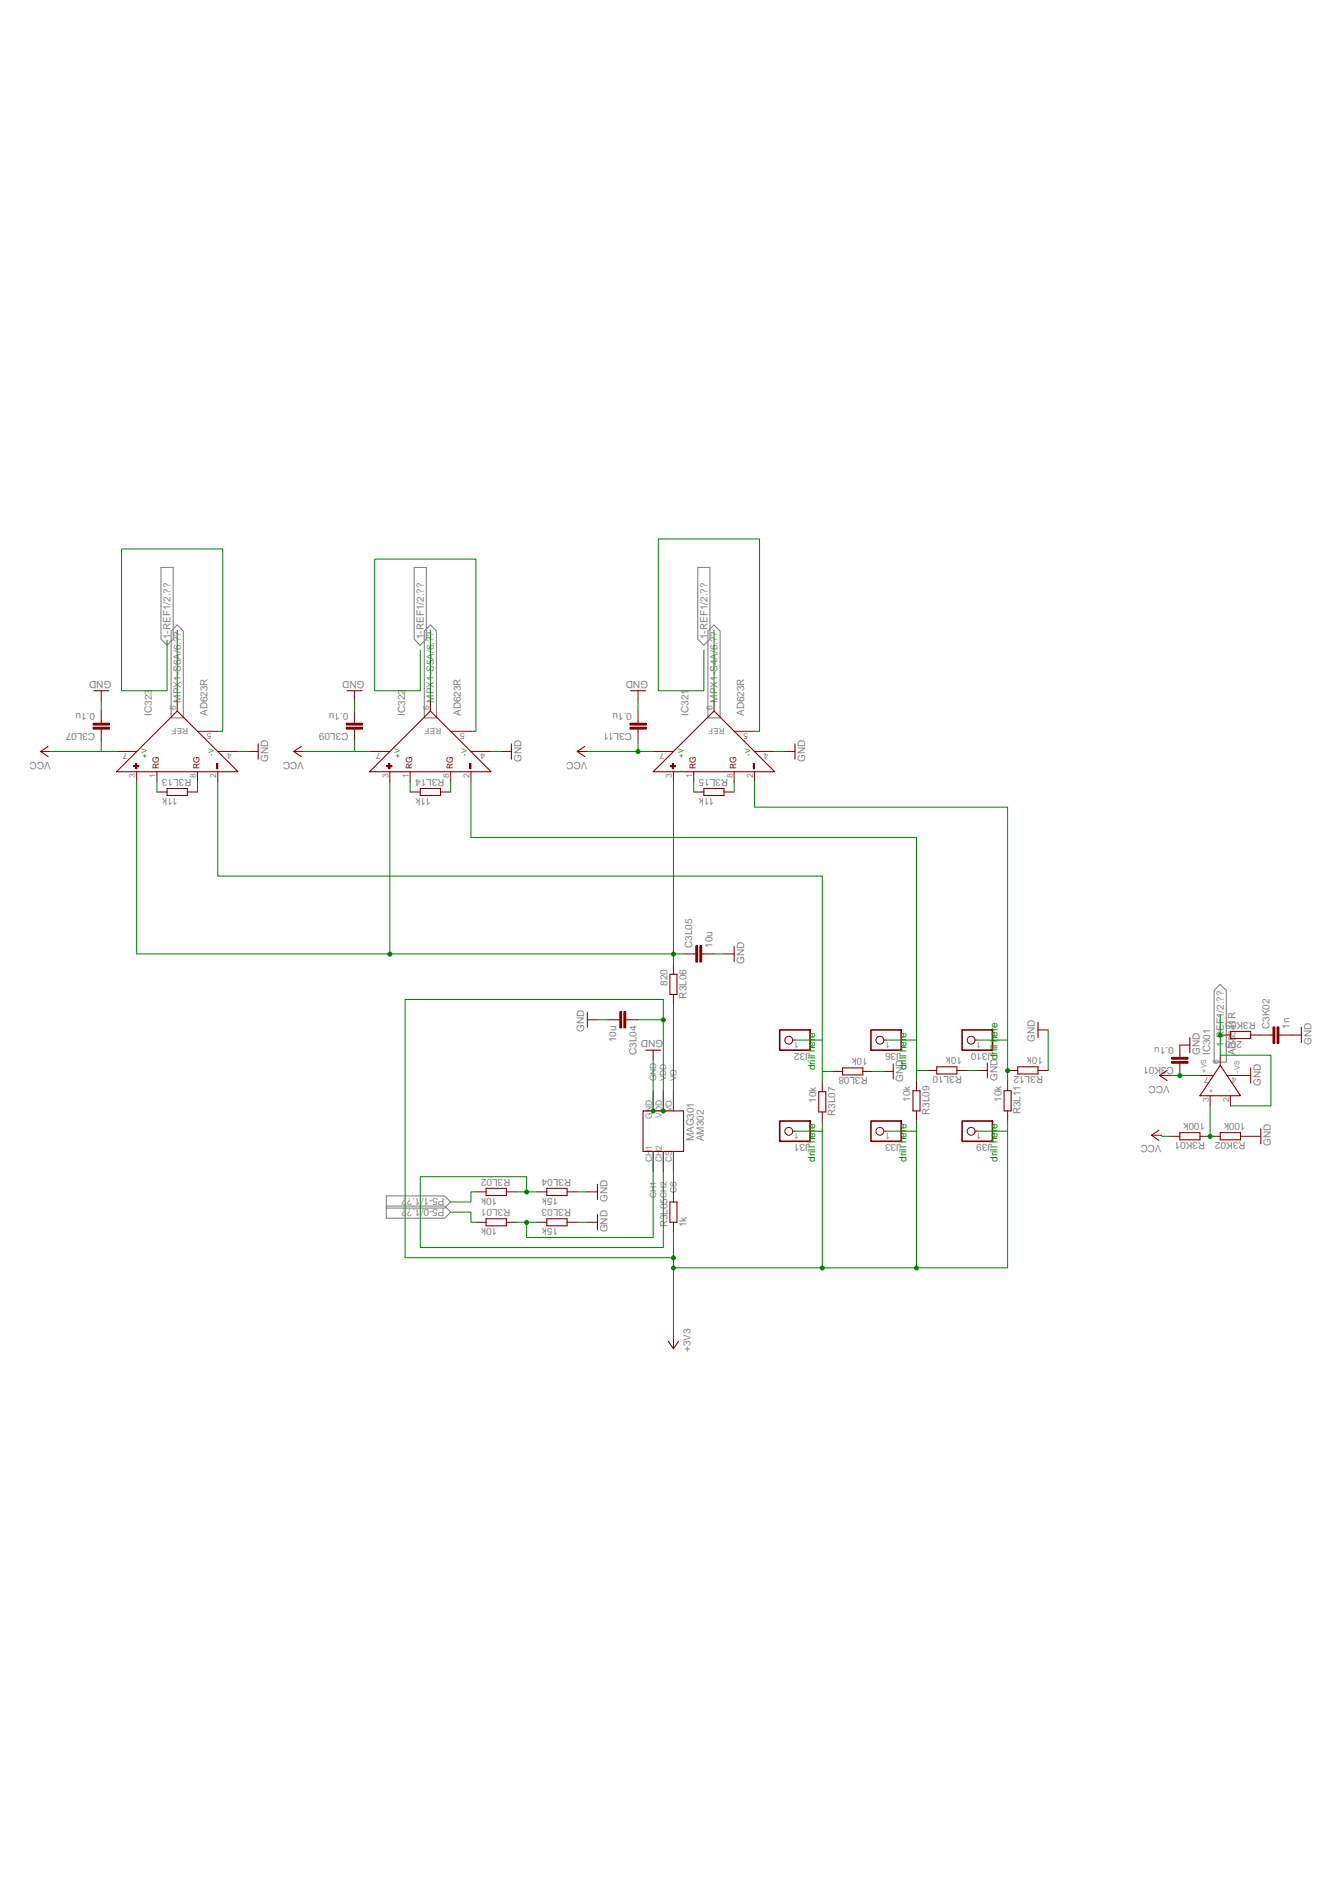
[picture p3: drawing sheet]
<svg xmlns="http://www.w3.org/2000/svg" width="210mm" height="297mm" viewBox="0 0 210 297" stroke-linecap="round" stroke-linejoin="round" font-family="sans-serif">
<path d="M25.2 88.9h1.9v11.2l-.9 .9-1-.9zM27.7 97.9l1 .9v13.6h-1.9v-13.6zM64.9 88.9h1.9v11.2l-1 .9-.9-.9zM67.4 97.9l.9 .9v13.6h-1.9v-13.6zM109.3 88.9h1.9v11.2l-1 .9-.9-.9zM111.8 97.9l1 .9v13.6h-2v-13.6zM190.1 155.1l1-1 .9 1v11.2h-1.9zM60.5 188.8h9.1l1 1-1 1h-9.1v-3.5h9.1l1 .9-1 1h-9.1" fill="none" stroke="#808080" stroke-width=".17"/>
<g fill="none" stroke="#800000" stroke-width=".16">
<path d="M90.4 117.7h1.6M99.9 108.2v1.5M102.3 117.7h3.2M111.8 109.7v1.6M115 114.5h3.1M118.1 117.7h3.2M122.9 117.7h1.6M105.5 120.8v1.6M108.6 124h1.6M108.6 120.8v1.6M113.4 124h1.6M115 120.8v1.6"/>
<path d="M118.1 120.8v1.6M105.5 151v1.5M105.5 155.7v1.6M102.3 164.4v1.6M102.3 170.8v3.1M103.9 170.8v3.1M105.5 170.8v3.1M157.8 167.6h1.6M157.8 169.2v1.6M157.8 173.9v1.6M162.5 167.6h1.6M162.5 161.3h1.6"/>
<path d="M180.3 177.8h1.6M181.6 168.4h1.6M183.2 177.9h1.5M183.5 165.6h2.5v.3h-2.5zM183.5 166.2h2.5v.3h-2.5zM184.7 166.5v1.9M186.3 163.6h-1.6v1.9M187.9 177.9h3.2M187.9 168.4h2.1M189.5 171.6v1.6M191.1 165.2v1.6M191.1 162.1h1.6"/>
<path d="M192.2 168.4h3.6M192.7 171.6v1.6M194.2 177.9h3.2M195.8 162.1h3.5M199.3 160.8h.3v2.5h-.3zM200 160.8h.3v2.5h-.3zM200.3 162.1h3.5M74.5 186.6h1.6M74.5 191.4h1.6M79.3 186.6h1.6M79.3 191.4h1.6M84.1 186.6h1.5"/>
<path d="M84.1 191.4h1.5M88.8 186.6h1.6M88.8 191.4h1.6M92 186.6h1.6M92 191.4h1.6M102.3 180.3v3.2M103.9 180.3v3.2M105.5 180.3v3.2"/>
</g>
<g fill="none" stroke="#800000" stroke-width=".17">
<path d="M91.6 116.9l-1.2 .8 1.2 .8M98.7 108.2h2.4M124.5 116.5v2.4M102.3 120.8l9.5-9.5 9.5 9.5zM110.2 123.5h3.2v1.1h-3.2zM104.9 152.5h1.1v3.2h-1.1zM100.7 173.9h6.3v6.4h-6.3zM101.1 164.4h2.4M157.2 170.8h1.1v3.1h-1.1zM159.4 167h3.1v1.2h-3.1zM162.5 160.1v2.4M181.5 177l-1.2 .8 1.2 .8"/>
<path d="M182.8 167.6l-1.2 .8 1.2 .8M184.7 177.4h3.2v1.1h-3.2zM186.3 162.5v2.3M191.1 177.4h3.1v1.1h-3.1zM191.1 166.8l3.1 4.8h-6.3zM192.7 161.5h3.1v1.1h-3.1zM195.8 167.2v2.4M197.4 176.7v2.4M203.8 160.9v2.4M76.1 190.8h3.2v1.1h-3.2zM76.1 186.1h3.2v1.1h-3.2zM85.6 186.1h3.2v1.1h-3.2z"/>
<path d="M85.6 190.8h3.2v1.1h-3.2zM93.6 185.4v2.4M93.6 190.2v2.4"/>
</g>
<path d="M183.5 165.7h2.5M183.5 166.3h2.5M199.5 160.8v2.5M200.1 160.8v2.5" fill="none" stroke="#800000" stroke-width=".3"/>
<path d="M105 119.9h.8v.2h-.8z" fill="#800000"/>
<path d="M105 119.9h.8v.2h-.8z" fill="none" stroke="#800000" stroke-width=".16"/>
<path d="M105.3 119.6h.2v.8h-.2z" fill="#800000"/>
<path d="M105.3 119.6h.2v.8h-.2z" fill="none" stroke="#800000" stroke-width=".16"/>
<path d="M118 119.6h.1v.8h-.1z" fill="#800000"/>
<g fill="none" stroke="#800000" stroke-width=".16">
<path d="M46 117.7h1.6M55.5 108.2v1.5M57.9 117.7h3.1M67.4 109.7v1.6M70.6 114.5h3.1M73.7 117.7h3.2M78.5 117.7h1.6M98.6 113.2h2.6v.3h-2.6zM98.6 113.9h2.6v.3h-2.6zM99.9 111.3v1.9M99.9 114.2v1.9M118 119.6h.1v.8h-.1z"/>
<path d="M61 120.8v1.6M64.2 124h1.6M64.2 120.8v1.6M69 124h1.6M70.6 120.8v1.6M73.7 120.8v1.6M92 159.7h1.6M95.1 159.7h1.9M97 158.4h.3v2.6h-.3zM97.7 158.4h.3v2.6h-.3zM98 159.7h1.9M107 149.4h1.9"/>
<path d="M108.9 148.1h.3v2.5h-.3zM109.6 148.1h.3v2.5h-.3zM111.8 149.4h-1.9M113.4 149.4h1.6"/>
</g>
<path d="M98.6 113.4h2.6M98.6 114h2.6M97.2 158.4v2.6M97.8 158.4v2.6M109.1 148.1v2.5M109.7 148.1v2.5" fill="none" stroke="#800000" stroke-width=".3"/>
<path d="M47.2 116.9l-1.2 .8 1.2 .8M54.3 108.2h2.4M80.1 116.5v2.4M57.9 120.8l9.5-9.5 9.5 9.5zM65.8 123.5h3.2v1.1h-3.2zM92 158.5v2.4M115 148.2v2.4" fill="none" stroke="#800000" stroke-width=".17"/>
<path d="M60.6 119.9h.8v.2h-.8z" fill="#800000"/>
<path d="M60.6 119.9h.8v.2h-.8z" fill="none" stroke="#800000" stroke-width=".16"/>
<path d="M60.9 119.6h.2v.8h-.2z" fill="#800000"/>
<path d="M60.9 119.6h.2v.8h-.2z" fill="none" stroke="#800000" stroke-width=".16"/>
<path d="M73.6 119.6h.1v.8h-.1z" fill="#800000"/>
<g fill="none" stroke="#800000" stroke-width=".16">
<path d="M6.3 117.7h1.6M15.9 108.2v1.5M18.2 117.7h3.2M27.7 109.7v1.6M30.9 114.5h3.2M34.1 117.7h3.2M38.9 117.7h1.5M54.2 113.2h2.6v.3h-2.6zM54.2 113.9h2.6v.3h-2.6zM55.5 111.3v1.9M55.5 114.2v1.9M73.6 119.6h.1v.8h-.1z"/>
<path d="M21.4 120.8v1.6M24.6 124h1.6M24.6 120.8v1.6M29.3 124h1.6M30.9 120.8v1.6M34.1 120.8v1.6"/>
</g>
<path d="M54.2 113.4h2.6M54.2 114h2.6" fill="none" stroke="#800000" stroke-width=".3"/>
<path d="M7.5 116.9l-1.1 .8 1.1 .8M14.7 108.2h2.3M27.7 111.3l9.6 9.5h-19.1zM40.4 116.5v2.4M26.2 123.5h3.1v1.1h-3.1z" fill="none" stroke="#800000" stroke-width=".17"/>
<path d="M20.9 119.9h.8v.2h-.8z" fill="#800000"/>
<path d="M20.9 119.9h.8v.2h-.8z" fill="none" stroke="#800000" stroke-width=".16"/>
<path d="M21.3 119.6h.1v.8h-.1z" fill="#800000"/>
<path d="M21.3 119.6h.1v.8h-.1z" fill="none" stroke="#800000" stroke-width=".16"/>
<path d="M33.9 119.6h.2v.8h-.2z" fill="#800000"/>
<g fill="none" stroke="#800000" stroke-width=".16">
<path d="M14.6 113.2h2.5v.3h-2.5zM14.6 113.9h2.5v.3h-2.5zM15.9 111.3v1.9M15.9 114.2v1.9M33.9 119.6h.2v.8h-.2zM124.1 162.9h.4M124.1 177.1h.4M128.8 169.4v1.5M128.8 174.1v1.6M130.3 167.8h1.6M135.1 167.8h1.6M138.3 167.8h1.6"/>
<path d="M138.4 177.1h.3M138.4 162.9h.3M143.5 169.2v1.6M143.5 173.9v1.6M145.1 167.6h1.6M149.8 167.6h1.6M152.7 177.1h.3M152.7 162.9h.3M153 167.6h1.6M105.5 186.6v1.6M105.5 191.4v1.6M105.5 209.6v1.6"/>
<circle cx="123.5" cy="162.9" r=".61"/>
<circle cx="123.5" cy="177.1" r=".61"/>
<circle cx="137.8" cy="177.1" r=".61"/>
<circle cx="137.8" cy="162.9" r=".61"/>
<circle cx="152.1" cy="177.1" r=".61"/>
<circle cx="152.1" cy="162.9" r=".61"/>
</g>
<path d="M14.6 113.4h2.5M14.6 114h2.5" fill="none" stroke="#800000" stroke-width=".3"/>
<path d="M128.2 170.9h1.1v3.2h-1.1zM131.9 167.2h3.2v1.1h-3.2zM139.9 166.6v2.4M143 170.8h1.1v3.1h-1.1zM146.7 167h3.1v1.2h-3.1zM154.6 166.4v2.4M104.9 188.2h1.1v3.2h-1.1zM104.6 210l.9 1.2 .7-1.2" fill="none" stroke="#800000" stroke-width=".17"/>
<path d="M122.1 175.5h4.8v3.2h-4.8zM122.1 161.3h4.8v3.1h-4.8zM136.4 175.5h4.7v3.2h-4.7zM136.4 161.3h4.7v3.1h-4.7zM150.6 175.5h4.8v3.2h-4.8zM150.6 161.3h4.8v3.1h-4.8z" fill="none" stroke="#800000" stroke-width=".25"/>
<path d="M102.3 166v7.9" fill="none" stroke="#008000" stroke-width=".16"/>
<circle cx="102.3" cy="174" r=".32" fill="#008000"/>
<g fill="none" stroke="#008000" stroke-width=".16">
<path d="M7.9 117.7h10.3M15.9 116.1v1.6M15.9 109.7v1.6M37.3 117.7h1.6M47.6 117.7h10.3M55.5 116.1v1.6M55.5 109.7v1.6M76.9 117.7h1.6M92 117.7h10.3M99.9 116.1v1.6M99.9 109.7v1.6M121.3 117.7h1.6"/>
<path d="M93.6 159.7h1.5M111.8 149.4h1.6M136.7 167.8h1.6M151.4 167.6h1.6M164.1 161.3v6.3M90.4 191.4h1.6M90.4 186.6h1.6"/>
<circle cx="102.3" cy="174" r=".32"/>
</g>
<circle cx="99.9" cy="117.7" r=".32" fill="#008000"/>
<g fill="none" stroke="#008000" stroke-width=".16">
<path d="M181.9 177.8v.1h1.3M183.2 168.4h4.7"/>
<circle cx="99.9" cy="117.7" r=".32"/>
</g>
<circle cx="184.7" cy="168.4" r=".32" fill="#008000"/>
<g fill="none" stroke="#008000" stroke-width=".16">
<path d="M191.1 158.9v6.3h7.9v8h-6.3"/>
<circle cx="184.7" cy="168.4" r=".32"/>
</g>
<circle cx="191.1" cy="162.1" r=".32" fill="#008000"/>
<g fill="none" stroke="#008000" stroke-width=".16">
<path d="M26.2 100.2v8h-7.2v-22.2h15.9v28.5h-.8M65.8 101.8v6.4h-7.1v-20.7h15.8v27h-.8M110.2 101.8v6.4h-7.1v-23.8h15.8v30.1h-.8M189.5 173.2v4.7"/>
<circle cx="191.1" cy="162.1" r=".32"/>
</g>
<circle cx="189.5" cy="177.9" r=".32" fill="#008000"/>
<g fill="none" stroke="#008000" stroke-width=".16">
<path d="M111.8 98.7v11M108.6 122.4v1.6M115 122.4v1.6M118.1 122.4v4h39.7v42.8"/>
<circle cx="189.5" cy="177.9" r=".32"/>
</g>
<circle cx="157.8" cy="167.6" r=".32" fill="#008000"/>
<g fill="none" stroke="#008000" stroke-width=".16">
<path d="M153 162.9h4.8M70.6 189.8h3.1v1.6h.8M74.5 186.6h-.8v1.6h-3.1M80.9 191.4h3.2M102.3 180.3v13.5h-19.8v-2.4"/>
<circle cx="157.8" cy="167.6" r=".32"/>
</g>
<circle cx="82.5" cy="191.4" r=".32" fill="#008000"/>
<g fill="none" stroke="#008000" stroke-width=".16">
<path d="M105.5 157.3v16.6M80.9 186.6h3.2M103.9 180.3v15h-38.1v-11h16.7v2.3"/>
<circle cx="82.5" cy="191.4" r=".32"/>
</g>
<circle cx="82.5" cy="186.6" r=".32" fill="#008000"/>
<g fill="none" stroke="#008000" stroke-width=".16">
<path d="M67.4 98.7v11M21.4 122.4v27h39.6v-27M64.2 122.4v1.6M70.6 122.4v1.6M105.5 122.4v28.6M105.5 149.4h1.5"/>
<circle cx="82.5" cy="186.6" r=".32"/>
</g>
<circle cx="105.5" cy="149.4" r=".32" fill="#008000"/>
<g fill="none" stroke="#008000" stroke-width=".16">
<path d="M61 149.4h44.5"/>
<circle cx="105.5" cy="149.4" r=".32"/>
</g>
<circle cx="61" cy="149.4" r=".32" fill="#008000"/>
<g fill="none" stroke="#008000" stroke-width=".16">
<path d="M27.7 98.7v11M24.6 122.4v1.6M30.9 122.4v1.6M34.1 122.4v14.8h94.7v30.6h1.5M73.7 122.4v8.7h69.8v36.5h1.6M124.5 162.9h4.3M128.8 167.8v1.6M138.7 177.1h4.8v21.4h14.3v-21.4h-4.8M138.7 162.9h4.8M143.5 167.6v1.6M143.5 175.5v1.6M157.8 175.5v1.6"/>
<circle cx="61" cy="149.4" r=".32"/>
</g>
<circle cx="143.5" cy="198.5" r=".32" fill="#008000"/>
<g fill="none" stroke="#008000" stroke-width=".16">
<path d="M124.5 177.1h4.3v21.4h14.7M128.8 175.7v1.4"/>
<circle cx="143.5" cy="198.5" r=".32"/>
</g>
<circle cx="128.8" cy="198.5" r=".32" fill="#008000"/>
<g fill="none" stroke="#008000" stroke-width=".16">
<path d="M105.5 193v5.5h23.3"/>
<circle cx="128.8" cy="198.5" r=".32"/>
</g>
<circle cx="105.5" cy="197" r=".32" fill="#008000"/>
<g fill="none" stroke="#008000" stroke-width=".16">
<path d="M103.9 156.5h-40.5v40.4h42.1"/>
<circle cx="105.5" cy="197" r=".32"/>
</g>
<circle cx="103.9" cy="174" r=".32" fill="#008000"/>
<g fill="none" stroke="#008000" stroke-width=".16">
<path d="M103.9 156.5v3.2h-4M103.9 159.7v14.2"/>
<circle cx="103.9" cy="174" r=".32"/>
</g>
<circle cx="103.9" cy="159.7" r=".32" fill="#008000"/>
<g fill="none" stroke="#008000" stroke-width=".16">
<path d="M105.5 198.5v11.1"/>
<circle cx="103.9" cy="159.7" r=".32"/>
</g>
<circle cx="105.5" cy="198.5" r=".32" fill="#008000"/>
<g fill="none" stroke="#008000" stroke-width=".16">
<path d="M105.5 180.3v6.3"/>
<circle cx="105.5" cy="198.5" r=".32"/>
</g>
<g font-size="1.6" fill="#808080">
<text x="26.7" y="100.1" transform="rotate(-90 26.7 100.1)">1-REF1/2.??</text>
<text x="66.4" y="100.1" transform="rotate(-90 66.4 100.1)">1-REF1/2.??</text>
<text x="110.8" y="100.1" transform="rotate(-90 110.8 100.1)">1-REF1/2.??</text>
<text x="17.4" y="106.6" transform="rotate(-180 17.4 106.6)">GND</text>
<text x="57.1" y="106.6" transform="rotate(-180 57.1 106.6)">GND</text>
<text x="101.5" y="106.6" transform="rotate(-180 101.5 106.6)">GND</text>
<text x="14.9" y="111.6" transform="rotate(-180 14.9 111.6)">0.1u</text>
<text x="23.8" y="112.1" transform="rotate(-90 23.8 112.1)">IC323</text>
<text x="28.3" y="110" transform="rotate(-90 28.3 110)">MPX1-S6A/6.??</text>
<text x="32.5" y="112.1" transform="rotate(-90 32.5 112.1)">AD623R</text>
<text x="54.5" y="111.6" transform="rotate(-180 54.5 111.6)">0.1u</text>
<text x="63.4" y="112.1" transform="rotate(-90 63.4 112.1)">IC322</text>
<text x="67.9" y="110" transform="rotate(-90 67.9 110)">MPX1-S5A/6.??</text>
<text x="72.2" y="112.1" transform="rotate(-90 72.2 112.1)">AD623R</text>
<text x="99" y="111.6" transform="rotate(-180 99 111.6)">0.1u</text>
<text x="107.8" y="112.1" transform="rotate(-90 107.8 112.1)">IC321</text>
<text x="112.3" y="110" transform="rotate(-90 112.3 110)">MPX1-S4A/6.??</text>
<text x="116.5" y="112.1" transform="rotate(-90 116.5 112.1)">AD623R</text>
<text x="7.9" y="119.3" transform="rotate(-180 7.9 119.3)">VCC</text>
<text x="14.9" y="114.7" transform="rotate(-180 14.9 114.7)">C3L07</text>
<text x="42" y="119.3" transform="rotate(-90 42 119.3)">GND</text>
<text x="47.6" y="119.3" transform="rotate(-180 47.6 119.3)">VCC</text>
<text x="54.5" y="114.7" transform="rotate(-180 54.5 114.7)">C3L09</text>
<text x="81.7" y="119.3" transform="rotate(-90 81.7 119.3)">GND</text>
<text x="92" y="119.3" transform="rotate(-180 92 119.3)">VCC</text>
<text x="99" y="114.7" transform="rotate(-180 99 114.7)">C3L11</text>
<text x="126.1" y="119.3" transform="rotate(-90 126.1 119.3)">GND</text>
<text x="27.8" y="125" transform="rotate(-180 27.8 125)">11k</text>
<text x="30" y="122" transform="rotate(-180 30 122)">R3L13</text>
<text x="67.5" y="125" transform="rotate(-180 67.5 125)">11k</text>
<text x="69.6" y="122" transform="rotate(-180 69.6 122)">R3L14</text>
<text x="111.8" y="125" transform="rotate(-180 111.8 125)">11k</text>
<text x="114" y="122" transform="rotate(-180 114 122)">R3L15</text>
<text x="108.4" y="148.4" transform="rotate(-90 108.4 148.4)">C3L05</text>
<text x="111.5" y="148.4" transform="rotate(-90 111.5 148.4)">10u</text>
<text x="104.5" y="154.4" transform="rotate(-90 104.5 154.4)">820</text>
<text x="116.5" y="151" transform="rotate(-90 116.5 151)">GND</text>
<text x="91.5" y="161.6" transform="rotate(-90 91.5 161.6)">GND</text>
<text x="107.5" y="156.4" transform="rotate(-90 107.5 156.4)">R3L06</text>
<text x="196.6" y="160" transform="rotate(-180 196.6 160)">R3K03</text>
<text x="198.8" y="161.1" transform="rotate(-90 198.8 161.1)">C3K02</text>
<text x="201.9" y="161.1" transform="rotate(-90 201.9 161.1)">1n</text>
<text x="96.5" y="163.2" transform="rotate(-90 96.5 163.2)">10u</text>
<text x="99.7" y="165.2" transform="rotate(-90 99.7 165.2)">C3L04</text>
<text x="103.9" y="162.9" transform="rotate(-180 103.9 162.9)">GND</text>
<text x="126.9" y="164.8" transform="rotate(-180 126.9 164.8)">J32</text>
<text x="135.9" y="165.7" transform="rotate(-180 135.9 165.7)">10k</text>
<text x="141.1" y="164.8" transform="rotate(-180 141.1 164.8)">J36</text>
<text x="150.6" y="165.5" transform="rotate(-180 150.6 165.5)">10k</text>
<text x="155.4" y="164.8" transform="rotate(-180 155.4 164.8)">J310</text>
<text x="162.1" y="163.2" transform="rotate(-90 162.1 163.2)">GND</text>
<text x="163.3" y="165.5" transform="rotate(-180 163.3 165.5)">10k</text>
<text x="183.8" y="163.9" transform="rotate(-180 183.8 163.9)">0.1u</text>
<text x="183.8" y="167.1" transform="rotate(-180 183.8 167.1)">C3K01</text>
<text x="187.9" y="165.2" transform="rotate(-90 187.9 165.2)">GND</text>
<text x="189.5" y="165.2" transform="rotate(-90 189.5 165.2)">IC301</text>
<text x="191.6" y="164" transform="rotate(-90 191.6 164)">1-REF1/2.??</text>
<text x="193.5" y="165.2" transform="rotate(-90 193.5 165.2)">AD8541R</text>
<text x="194.5" y="163" transform="rotate(-180 194.5 163)">200</text>
<text x="205.3" y="163.6" transform="rotate(-90 205.3 163.6)">GND</text>
<text x="127.8" y="172.7" transform="rotate(-90 127.8 172.7)">10k</text>
<text x="135.9" y="168.7" transform="rotate(-180 135.9 168.7)">R3L08</text>
<text x="141.4" y="169.4" transform="rotate(-90 141.4 169.4)">GND</text>
<text x="142.5" y="172.5" transform="rotate(-90 142.5 172.5)">10k</text>
<text x="150.6" y="168.5" transform="rotate(-180 150.6 168.5)">R3L10</text>
<text x="156.2" y="169.2" transform="rotate(-90 156.2 169.2)">GNDdrill here</text>
<text x="156.8" y="172.5" transform="rotate(-90 156.8 172.5)">10k</text>
<text x="163.3" y="168.5" transform="rotate(-180 163.3 168.5)">R3L12</text>
<text x="183.2" y="170" transform="rotate(-180 183.2 170)">VCC</text>
<text x="197.4" y="170" transform="rotate(-90 197.4 170)">GND</text>
<text x="108.6" y="178.7" transform="rotate(-90 108.6 178.7)">MAG301</text>
<text x="110.2" y="178.7" transform="rotate(-90 110.2 178.7)">AM302</text>
<text x="126.9" y="179.1" transform="rotate(-180 126.9 179.1)">J31</text>
<text x="130.8" y="174.8" transform="rotate(-90 130.8 174.8)">R3L07</text>
<text x="141.1" y="179.1" transform="rotate(-180 141.1 179.1)">J33</text>
<text x="145.5" y="174.6" transform="rotate(-90 145.5 174.6)">R3L09</text>
<text x="155.4" y="179.1" transform="rotate(-180 155.4 179.1)">J39</text>
<text x="159.8" y="174.5" transform="rotate(-90 159.8 174.5)">R3L11</text>
<text x="181.9" y="179.3" transform="rotate(-180 181.9 179.3)">VCC</text>
<text x="188.7" y="175.9" transform="rotate(-180 188.7 175.9)">100k</text>
<text x="188.7" y="178.9" transform="rotate(-180 188.7 178.9)">R3K01</text>
<text x="195.1" y="175.9" transform="rotate(-180 195.1 175.9)">100k</text>
<text x="195.1" y="178.9" transform="rotate(-180 195.1 178.9)">R3K02</text>
<text x="199" y="179.5" transform="rotate(-90 199 179.5)">GND</text>
<text x="79.9" y="184.6" transform="rotate(-180 79.9 184.6)">R3L02</text>
<text x="89.4" y="184.6" transform="rotate(-180 89.4 184.6)">R3L04</text>
<text x="69.6" y="189.3" transform="rotate(-180 69.6 189.3)">P5-0/1.??</text>
<text x="69.6" y="187.7" transform="rotate(-180 69.6 187.7)">P5-1/1.??</text>
<text x="77.9" y="187.6" transform="rotate(-180 77.9 187.6)">10k</text>
<text x="79.9" y="189.4" transform="rotate(-180 79.9 189.4)">R3L01</text>
<text x="87.4" y="187.6" transform="rotate(-180 87.4 187.6)">15k</text>
<text x="89.4" y="189.4" transform="rotate(-180 89.4 189.4)">R3L03</text>
<text x="95.1" y="188.2" transform="rotate(-90 95.1 188.2)">GND</text>
<text x="77.9" y="192.4" transform="rotate(-180 77.9 192.4)">10k</text>
<text x="87.4" y="192.4" transform="rotate(-180 87.4 192.4)">15k</text>
<text x="95.1" y="193" transform="rotate(-90 95.1 193)">GND</text>
<text x="104.5" y="192.2" transform="rotate(-90 104.5 192.2)">R3L05</text>
<text x="107.5" y="192.2" transform="rotate(-90 107.5 192.2)">1k</text>
<text x="108.1" y="211.7" transform="rotate(-90 108.1 211.7)">+3V3</text>
</g>
<g font-size="1.6" fill="#008000">
<text x="127.7" y="167.6" transform="rotate(-90 127.7 167.6)">drill here</text>
<text x="141.9" y="167.6" transform="rotate(-90 141.9 167.6)">drill here</text>
<text x="127.7" y="181.9" transform="rotate(-90 127.7 181.9)">drill here</text>
<text x="141.9" y="181.9" transform="rotate(-90 141.9 181.9)">drill here</text>
<text x="156.2" y="181.9" transform="rotate(-90 156.2 181.9)">drill here</text>
</g>
<g font-size="1.3" fill="#808080">
<text x="27.5" y="111.1" transform="rotate(-90 27.5 111.1)">6</text>
<text x="67.2" y="111.1" transform="rotate(-90 67.2 111.1)">6</text>
<text x="111.6" y="111.1" transform="rotate(-90 111.6 111.1)">6</text>
<text x="20" y="117.9" transform="rotate(-180 20 117.9)">7</text>
<text x="29.5" y="114" transform="rotate(-180 29.5 114)">REF</text>
<text x="33.1" y="114.7" transform="rotate(-180 33.1 114.7)">5</text>
<text x="36.3" y="117.9" transform="rotate(-180 36.3 117.9)">4</text>
<text x="59.6" y="117.9" transform="rotate(-180 59.6 117.9)">7</text>
<text x="69.1" y="114" transform="rotate(-180 69.1 114)">REF</text>
<text x="72.8" y="114.7" transform="rotate(-180 72.8 114.7)">5</text>
<text x="75.9" y="117.9" transform="rotate(-180 75.9 117.9)">4</text>
<text x="104" y="117.9" transform="rotate(-180 104 117.9)">7</text>
<text x="113.5" y="114" transform="rotate(-180 113.5 114)">REF</text>
<text x="117.2" y="114.7" transform="rotate(-180 117.2 114.7)">5</text>
<text x="120.3" y="117.9" transform="rotate(-180 120.3 117.9)">4</text>
<text x="21.2" y="121.8" transform="rotate(-90 21.2 121.8)">3</text>
<text x="24.4" y="121.8" transform="rotate(-90 24.4 121.8)">1</text>
<text x="30.7" y="121.8" transform="rotate(-90 30.7 121.8)">8</text>
<text x="33.9" y="121.8" transform="rotate(-90 33.9 121.8)">2</text>
<text x="60.8" y="121.8" transform="rotate(-90 60.8 121.8)">3</text>
<text x="64" y="121.8" transform="rotate(-90 64 121.8)">1</text>
<text x="70.3" y="121.8" transform="rotate(-90 70.3 121.8)">8</text>
<text x="73.5" y="121.8" transform="rotate(-90 73.5 121.8)">2</text>
<text x="105.2" y="121.8" transform="rotate(-90 105.2 121.8)">3</text>
<text x="108.4" y="121.8" transform="rotate(-90 108.4 121.8)">1</text>
<text x="114.7" y="121.8" transform="rotate(-90 114.7 121.8)">8</text>
<text x="117.9" y="121.8" transform="rotate(-90 117.9 121.8)">2</text>
<text x="125.1" y="163.1" transform="rotate(-180 125.1 163.1)">1</text>
<text x="139.4" y="163.1" transform="rotate(-180 139.4 163.1)">1</text>
<text x="153.6" y="163.1" transform="rotate(-180 153.6 163.1)">1</text>
<text x="190.9" y="166.6" transform="rotate(-90 190.9 166.6)">6</text>
<text x="102.8" y="169.3" transform="rotate(-90 102.8 169.3)">GND</text>
<text x="104.3" y="169.3" transform="rotate(-90 104.3 169.3)">VDD</text>
<text x="105.9" y="169.3" transform="rotate(-90 105.9 169.3)">VO</text>
<text x="189.3" y="172.5" transform="rotate(-90 189.3 172.5)">3</text>
<text x="189.3" y="168.6" transform="rotate(-180 189.3 168.6)">7</text>
<text x="192.4" y="172.5" transform="rotate(-90 192.4 172.5)">2</text>
<text x="193.6" y="168.6" transform="rotate(-180 193.6 168.6)">4</text>
<text x="102.1" y="175.2" transform="rotate(-90 102.1 175.2)">GND</text>
<text x="103.7" y="175" transform="rotate(-90 103.7 175)">VDD</text>
<text x="105.2" y="174.2" transform="rotate(-90 105.2 174.2)">VO</text>
<text x="125.1" y="177.4" transform="rotate(-180 125.1 177.4)">1</text>
<text x="139.4" y="177.4" transform="rotate(-180 139.4 177.4)">1</text>
<text x="153.6" y="177.4" transform="rotate(-180 153.6 177.4)">1</text>
<text x="102.1" y="182" transform="rotate(-90 102.1 182)">CH1</text>
<text x="103.7" y="182" transform="rotate(-90 103.7 182)">CH2</text>
<text x="105.2" y="182" transform="rotate(-90 105.2 182)">CS</text>
<text x="102.8" y="187.6" transform="rotate(-90 102.8 187.6)">CH1</text>
<text x="104.4" y="187.6" transform="rotate(-90 104.4 187.6)">CH2</text>
<text x="105.9" y="186.8" transform="rotate(-90 105.9 186.8)">CS</text>
</g>
<g font-size="1.3" fill="#800000">
<text x="24.9" y="120.4" transform="rotate(-90 24.9 120.4)">RG</text>
<text x="31.2" y="120.4" transform="rotate(-90 31.2 120.4)">RG</text>
<text x="64.5" y="120.4" transform="rotate(-90 64.5 120.4)">RG</text>
<text x="70.9" y="120.4" transform="rotate(-90 70.9 120.4)">RG</text>
<text x="108.9" y="120.4" transform="rotate(-90 108.9 120.4)">RG</text>
<text x="115.3" y="120.4" transform="rotate(-90 115.3 120.4)">RG</text>
</g>
<g font-size="1.1" fill="#008000">
<text x="23" y="118.6" transform="rotate(-90 23 118.6)">+V</text>
<text x="33.5" y="118.3" transform="rotate(-90 33.5 118.3)">-V</text>
<text x="62.6" y="118.6" transform="rotate(-90 62.6 118.6)">+V</text>
<text x="73.1" y="118.3" transform="rotate(-90 73.1 118.3)">-V</text>
<text x="107" y="118.6" transform="rotate(-90 107 118.6)">+V</text>
<text x="117.5" y="118.3" transform="rotate(-90 117.5 118.3)">-V</text>
</g>
<g font-size="1.1" fill="#808080">
<text x="188.8" y="167.9" transform="rotate(-90 188.8 167.9)">+VS</text>
<text x="194.1" y="167.9" transform="rotate(-90 194.1 167.9)">-VS</text>
<text x="190" y="171.1" transform="rotate(-90 190 171.1)">+</text>
<text x="192.8" y="170.9" transform="rotate(-90 192.8 170.9)">-</text>
</g>
</svg>
